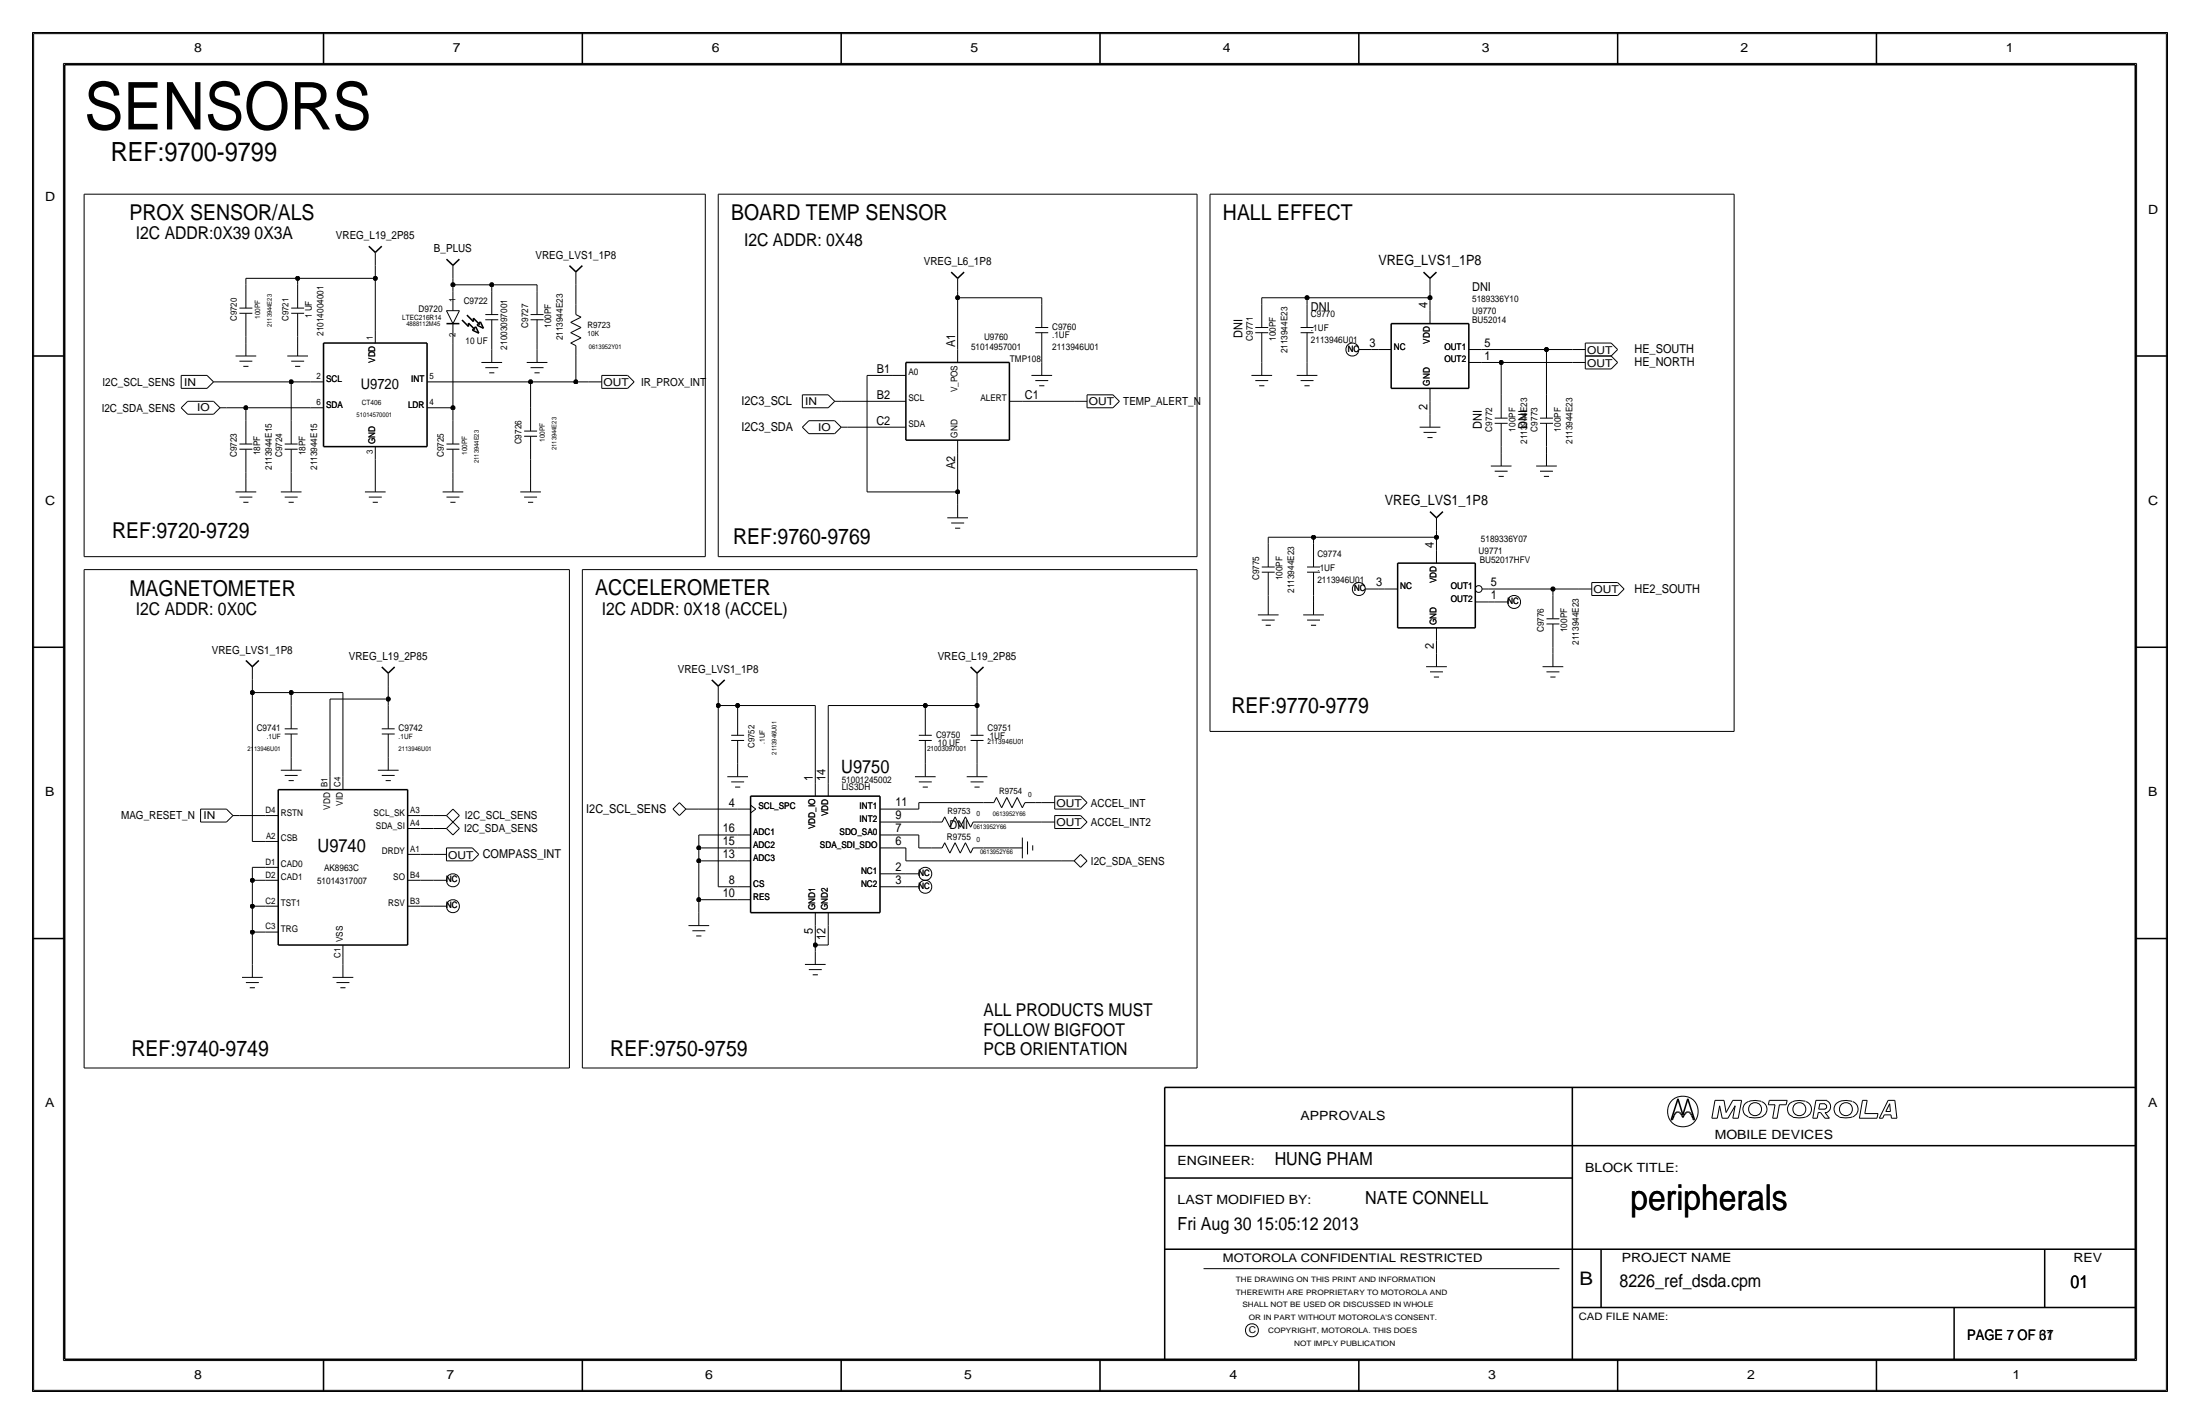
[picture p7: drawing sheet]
<svg xmlns="http://www.w3.org/2000/svg" width="432mm" height="279mm" viewBox="0 0 432 279" stroke-linecap="round" stroke-linejoin="round" font-family="sans-serif">
<g fill="none" stroke="#000" stroke-width=".3">
<path d="M6.3 6.3v266.7zM6.4 6.3h419zM12.7 12.7h406.4zM12.7 12.7v254zM63.5 6.3v6.4zM114.3 6.3v6.4zM165.1 6.3v6.4zM215.9 6.3v6.4zM266.7 6.3v6.4zM317.5 6.3v6.4zM368.3 6.3v6.4zM419.1 12.7v254z"/>
<path d="M425.4 6.3v266.7zM72.4 48.3l1.3 1.2zM73.7 49.5l1.2-1.2zM87.6 50.9l1.3 1.2zM88.9 52.1l1.3-1.2zM111.8 52.1l1.2 1.2zM113 53.3l1.3-1.2zM186.7 53.4l1.3 1.2zM188 54.6l1.2-1.2zM279.4 53.4l1.3 1.2zM280.7 54.6l1.2-1.2zM6.3 69.8h6.4z"/>
<path d="M63.5 67.3h20.3zM63.5 67.3v20.3zM83.8 67.3v20.3zM87.6 63.5h2.6zM90.7 62.8l1.2 1.3zM91.6 61.8l1.3 1.3zM91.9 63.4l1.3 1.3zM91.9 63.4v.7zM92.7 64.8l.7-.7zM92.7 64.8l1.3 .6zM92.9 62.4v.7zM92.9 62.4l1.3 1.3z"/>
<path d="M93.4 64.1l.6 1.3zM93.6 63.8l.7-.7zM93.6 63.8l1.3 .6zM94.3 63.1l.6 1.3zM177.8 71.1h20.3zM177.8 71.1v15.3zM198.1 71.1v15.3zM273 76.2h15.3zM273 63.5v12.7zM273 63.5h15.3zM288.3 63.5v12.7zM419.1 69.8h6.3z"/>
<path d="M63.5 87.6h20.3zM177.8 86.4h20.3zM274.3 110.5v12.7zM274.3 110.5h15.3zM280.7 100.4l1.2 1.2zM281.9 101.6l1.3-1.2zM289.6 110.5v12.7zM6.3 127h6.4zM48.3 129.6l1.2 1.2zM49.5 130.8l1.3-1.2zM74.9 130.9l1.3 1.2zM76.2 132.1l1.3-1.2z"/>
<path d="M139.7 133.4l1.3 1.2zM141 134.6l1.2-1.2zM190.5 130.9l1.3 1.2zM191.8 132.1l1.2-1.2zM274.3 123.2h15.3zM419.1 127h6.3zM54.6 154.9v30.5zM54.6 154.9h25.4zM80 154.9v30.5zM147.3 156.2h25.4zM147.3 156.2v22.9zM172.7 156.2v22.9z"/>
<path d="M147.3 179.1h25.4zM6.3 184.1h6.4zM54.6 185.4h25.4zM419.1 184.1h6.3zM228.6 213.4v53.3zM228.6 213.4h190.5zM308.6 213.4v53.3zM328 219.7h.2zM328.4 219.4l-.2 .3zM328.6 218.8l-.2 .6zM328.8 218.5l-.2 .3zM329 218.3l.2-.1z"/>
<path d="M329 218.3l-.2 .2zM329.2 218.2h.2zM329.3 215.6l-1.3 4.1zM329.3 215.6l1 3.1zM329.4 218.2l.2 .1zM329.6 218.3l.3 .2zM329.9 218.5l.2 .3zM330.1 218.8l.2 .5zM330.5 218.8l-.2 .5zM330.8 218.5l-.3 .3zM331 218.3l-.2 .2zM331 218.3l.2-.1z"/>
<path d="M331.2 218.2h.2zM331.3 215.6l1.3 4.1zM331.3 215.6l-1 3.1zM331.4 218.2l.2 .1zM331.6 218.3l.2 .2zM331.8 218.5l.2 .3zM332 218.8l.3 .6zM332.3 219.4l.1 .3zM332.4 219.7h.2zM228.6 231.1h80zM228.6 224.8h190.5zM228.6 245.1h190.5z"/>
<path d="M308.6 256.5h110.5zM314.2 245.1v11.4zM383.5 256.5v10.2zM401.3 245.1v11.4zM6.4 273h419zM12.7 266.7h406.4zM63.5 266.7v6.3zM114.3 266.7v6.3zM165.1 266.7v6.3zM215.9 266.7v6.3zM266.7 266.7v6.3zM317.5 266.7v6.3z"/>
<path d="M368.3 266.7v6.3z"/>
</g>
<g fill="none" stroke="#000" stroke-width=".2">
<path d="M6.6 6.6h418.6zM6.6 6.6v266.2zM12.4 12.4v254.6zM12.4 12.4h407zM419.4 12.4v254.6zM425.2 6.6v266.2zM16.5 38.1h121.9zM16.5 38.1v71.1zM138.4 38.1v71.1zM141 38.1v71.1zM141 38.1h93.9zM234.9 38.1v71.1z"/>
<path d="M237.5 38.1h102.9zM237.5 38.1v105.4zM340.4 38.1v105.4zM48.3 54.6h10.1zM48.3 54.6v1.3zM48.3 55.9v4.6zM58.4 54.6h15.3zM58.4 54.6v1.3zM58.4 55.9v4.6zM73.7 52.1v2.5zM73.7 54.6v10.2zM73.7 49.5v2.6z"/>
<path d="M88.9 54.6v1.3zM88.9 55.9v1.3zM88.9 52.1v2.5zM88.9 57.2v3.8zM88.9 55.9h7.6zM96.5 55.9h8.9zM96.5 55.9v1.3zM96.5 57.2v4.5zM105.4 55.9v1.3zM105.4 57.2v4.5zM113 55.9v3.8zM113 53.3v2.6z"/>
<path d="M113 59.7v2zM188 58.4h16.5zM188 57.1v1.3zM188 58.4v10.2zM188 54.6v2.6zM204.5 58.4v1.3zM204.5 59.7v4.6zM247.6 58.4v1.3zM247.6 59.7v4.6zM247.7 58.4h8.8zM256.5 58.4h24.2zM256.5 58.4v1.3z"/>
<path d="M256.5 59.7v4.6zM280.7 57.1v1.3zM280.7 58.4v2.6zM280.7 54.6v2.6zM35.6 73.7h5zM35.6 73.7v2.5zM35.6 76.2h5zM36.8 78.7l-1.2 1.3zM36.8 78.7h5.1zM40.6 73.7l1.3 1.2zM41.9 74.9h1.3zM41.9 78.7l1.3 1.3z"/>
<path d="M41.9 74.9l-1.3 1.3zM43.2 74.9h13.9zM46.2 69.8h4.1zM47 60.5h2.5zM47 70.9h2.5zM47 61.5h2.5zM47.8 71.9h1zM48.3 66v1.3zM48.3 61.5v4.5zM48.3 67.3v2.5zM56.4 69.8h4.1zM57.1 60.5h2.6z"/>
<path d="M57.1 70.9h2.6zM57.1 74.9v7.7zM57.1 61.5h2.6zM57.2 74.9h3.8zM57.9 71.9h1zM58.4 66v1.3zM58.4 61.5v4.5zM58.4 67.3v2.5zM61 74.9h2.5zM73.7 64.8v2.5zM83.8 74.9h2.6zM86.4 74.9h17.7z"/>
<path d="M87.6 61l1.3 2.5zM87.6 61h2.6zM88.9 67.3v12.7zM88.9 63.5v3.8zM90.2 61l-1.3 2.5zM94.5 71.1h4.1zM95.2 61.7h2.6zM95.3 62.7h2.5zM95.3 72.1h2.5zM96 73.2h1zM96.5 67.3v1.3zM96.5 62.7v4.6z"/>
<path d="M96.5 68.6v2.5zM103.4 71.1h4zM104.1 72.1h2.6zM104.1 61.7h2.6zM104.1 74.9h8.9zM104.1 74.9v5.1zM104.1 62.7h2.6zM104.9 73.2h1zM105.4 67.3v1.3zM105.4 68.6v2.5zM105.4 62.7v4.6zM112 65.3l2-1z"/>
<path d="M112 65.3l2 1zM112 63.2l2-1zM112 67.3l1 .5zM112 63.2l2 1.1zM112 67.3l2-1zM113 69.8v5.1zM113 67.8v2zM113 61.7l1 .5zM113 74.9h2.6zM115.6 74.9h2.5zM118.1 73.7h5.1zM118.1 76.2h5.1z"/>
<path d="M118.1 73.7v2.5zM123.2 73.7l1.3 1.2zM124.5 74.9l-1.3 1.3zM157.5 77.5h5.1zM157.5 77.5v2.5zM162.6 77.5l1.2 1.2zM163.8 78.7l-1.2 1.3zM163.8 78.7h1.3zM165.1 78.7h10.2zM170.2 73.7h5.1zM170.2 73.7v22.8zM175.3 78.7h2.5z"/>
<path d="M175.3 73.7h2.5zM188 68.6v2.5zM198.1 78.7h2.6zM200.7 78.7h10.1zM202.4 73.7h4.1zM203.2 65.3h2.5zM203.2 64.3h2.5zM203.2 74.7h2.5zM204 75.7h1zM204.5 69.8v1.3zM204.5 65.3v4.5zM204.5 71.1v2.6z"/>
<path d="M210.8 78.7h2.6zM213.4 77.5h5zM213.4 77.5v2.5zM218.4 77.5l1.3 1.2zM219.7 78.7l-1.3 1.3zM245.6 73.7h4.1zM246.4 74.7h2.5zM246.4 64.3h2.5zM246.4 65.3h2.5zM247.1 75.7h1.1zM247.6 69.8v1.3zM247.6 71.1v2.6z"/>
<path d="M247.6 65.3v4.5zM254.5 73.7h4.1zM255.3 65.3h2.5zM255.3 74.7h2.5zM255.3 64.3h2.5zM256 75.7h1zM256.5 69.8v1.3zM256.5 71.1v2.6zM256.5 65.3v4.5zM266.7 68.6h2.5zM269.2 68.6h1.3zM270.5 68.6h2.5z"/>
<path d="M280.7 78.7v2.6zM280.7 61v2.5zM280.7 76.2v2.5zM288.3 68.6h2.5zM288.3 71.1h2.5zM290.8 71.1h3.8zM290.8 68.6h12.7zM294.6 71.1h14zM294.6 71.1v6.4zM294.6 77.5v4.5zM303.5 68.6h5.1zM303.5 68.6v8.9z"/>
<path d="M303.5 77.5v4.5zM308.6 68.6h2.5zM308.6 71.1h2.5zM311.1 67.3h5.1zM311.1 69.8h5.1zM311.1 67.3v2.5zM311.1 72.4h5.1zM311.1 69.9v2.5zM316.2 67.3l1.3 1.3zM316.2 69.8l1.3 1.3zM317.5 68.6l-1.3 1.3zM317.5 71.1l-1.3 1.3z"/>
<path d="M35.6 80l1.2 1.3zM36.8 81.3h5.1zM43.2 80h1.3zM43.2 80l-1.3 1.3zM44.5 80h3.8zM46.2 96.5h4.1zM47 97.5h2.5zM47 87.1h2.5zM47 88.1h2.5zM47.8 98.6h1zM48.3 80h12.7zM48.3 80v2.5z"/>
<path d="M48.3 92.7v1.3zM48.3 94v2.5zM48.3 88.1v4.6zM48.3 82.6v4.5zM55.1 96.5h4.1zM55.9 88.1h2.5zM55.9 97.5h2.5zM55.9 87.1h2.5zM56.6 98.6h1.1zM57.1 92.7v1.3zM57.1 94v2.5zM57.1 88.1v4.6z"/>
<path d="M57.1 82.6v4.5zM61 80h2.5zM71.6 96.5h4.1zM72.4 97.5h2.5zM73.2 98.6h1zM73.7 90.2v3.8zM73.7 94v2.5zM73.7 87.6v2.6zM83.8 80h2.6zM86.4 80h2.5zM86.9 96.5h4zM87.6 88.1h2.6z"/>
<path d="M87.6 97.5h2.6zM87.6 87.1h2.6zM88.4 98.6h1zM88.9 80v2.5zM88.9 92.7v1.3zM88.9 94v2.5zM88.9 88.1v4.6zM88.9 82.6v4.5zM102.1 96.5h4.1zM102.9 97.5h2.5zM102.9 84.6h2.5zM102.9 85.6h2.5z"/>
<path d="M103.6 98.6h1zM104.1 90.2v3.8zM104.1 94v2.5zM104.1 85.6v4.6zM104.1 80v4.6zM157.5 83.8l1.2 1.3zM157.5 80h5.1zM158.7 85.1h5.1zM158.7 82.5h5.1zM158.7 82.5l-1.2 1.3zM163.8 82.5l1.3 1.3zM165.1 83.8h1.3z"/>
<path d="M165.1 83.8l-1.3 1.3zM166.4 83.8h8.9zM170.2 96.5h17.8zM175.3 83.8h2.5zM188 88.9v7.6zM188 96.5v2.6zM188 86.4v2.5zM188 99.1v2.5zM213.4 80h5zM278.6 83.8h4.1zM279.4 84.8h2.5zM280.2 85.9h1z"/>
<path d="M280.7 81.3v2.5zM292.6 91.4h4.1zM293.4 83.1h2.5zM293.4 92.5h2.5zM293.4 82h2.5zM294.1 93.5h1zM294.6 87.6v1.3zM294.6 88.9v2.5zM294.6 83.1v4.5zM301.5 91.4h4.1zM302.3 83.1h2.5zM302.3 82h2.5z"/>
<path d="M302.3 92.5h2.5zM303 93.5h1zM303.5 87.6v1.3zM303.5 83.1v4.5zM303.5 88.9v2.5zM16.5 109.2h121.9zM16.5 111.8h95.3zM16.5 111.8v97.7zM111.8 111.8v97.7zM114.3 111.8v97.7zM114.3 111.8h120.6zM141 109.2h93.9z"/>
<path d="M185.9 101.6h4.1zM186.7 102.6h2.5zM187.5 103.6h1zM234.9 111.8v97.7zM247.6 112.3h2.6zM247.7 111.3h2.5zM248.9 116.8v1.3zM248.9 105.4v1.3zM248.9 118.1v2.6zM248.9 112.3v4.5zM248.9 106.7v4.6zM248.9 105.4h8.9z"/>
<path d="M256.5 112.3h2.6zM256.5 111.3h2.6zM257.8 116.8v1.3zM257.8 105.4h24.1zM257.8 105.4v1.3zM257.8 118.1v2.6zM257.8 112.3v4.5zM257.8 106.7v4.6zM268 115.6h2.5zM270.5 115.6h1.3zM271.8 115.6h2.5zM281.9 104.1v1.3z"/>
<path d="M281.9 105.4v2.5zM281.9 101.6v2.5zM281.9 107.9v2.6zM289.6 118.1h2.5zM290.9 115.6h1.2zM292.1 115.6h12.7zM292.1 118.1h1.3zM293.4 118.1h2.5zM304.8 115.6v1.2zM304.8 116.8v4.6zM304.8 115.6h5.1zM309.9 115.6h2.5z"/>
<path d="M312.4 114.3h5.1zM312.4 116.8h5.1zM312.4 114.3v2.5zM317.5 114.3l1.3 1.3zM318.8 115.6l-1.3 1.2zM49.5 133.3v2.6zM49.5 135.9h7.6zM49.5 135.9v29.2zM49.5 130.8v2.5zM57.1 135.9h10.2zM57.1 135.9v2.5zM57.1 138.4v4.6z"/>
<path d="M64.8 137.2h11.4zM64.8 137.2v15.2zM67.3 135.9v16.5zM76.2 134.6v2.6zM76.2 137.2v1.2zM76.2 132.1v2.5zM76.2 138.4v4.6zM141 138.4h3.8zM141 137.2v1.2zM141 138.4v35.6zM141 134.6v2.6zM144.8 138.4v1.3z"/>
<path d="M144.8 139.7v4.6zM144.8 138.4h15.2zM160 138.4v15.3zM162.6 138.4h19zM162.6 138.4v15.3zM181.6 138.4h10.2zM181.6 138.4v1.3zM181.6 139.7v4.6zM191.8 134.6v3.8zM191.8 138.4v1.3zM191.8 139.7v4.6zM191.8 132.1v2.5z"/>
<path d="M246.9 120.7h4.1zM247.7 121.7h2.5zM248.4 122.7h1zM255.8 120.7h4zM256.5 121.7h2.6zM257.3 122.7h1zM279.9 130.8h4.1zM280.7 131.8h2.5zM281.4 132.8h1zM281.9 125.7v2.6zM281.9 128.3v2.5zM281.9 123.2v2.5z"/>
<path d="M302.8 130.8h4zM303.5 131.8h2.6zM303.5 121.4h2.6zM303.5 122.4h2.6zM304.3 132.8h1zM304.8 127v1.3zM304.8 128.3v2.5zM304.8 122.4v4.6zM39.4 158.8h5zM39.4 158.8v2.5zM44.4 158.8l1.3 1.2zM55.1 151.1h4.1z"/>
<path d="M55.9 143h2.5zM55.9 144h2.5zM55.9 152.1h2.5zM56.6 153.2h1.1zM57.1 144v4.6zM57.1 148.6v2.5zM64.8 152.4v2.5zM67.3 152.4v2.5zM74.2 151.1h4zM74.9 144h2.6zM74.9 143h2.6zM74.9 152.1h2.6z"/>
<path d="M75.7 153.2h1zM76.2 144v4.6zM76.2 148.6v2.5zM88.9 158.8l1.3 1.2zM132.1 158.8l1.2 1.2zM133.3 157.5l-1.2 1.2zM133.4 157.5l1.2 1.3zM134.6 158.8h2.6zM134.6 158.8l-1.2 1.2zM137.2 158.8h7.6zM142.7 152.4h4.1zM143.5 145.3h2.5z"/>
<path d="M143.5 144.3h2.5zM143.5 153.4h2.5zM144.3 154.4h1zM144.8 145.3v4.6zM144.8 149.9v2.5zM144.8 158.8h2.5zM147.3 158l1 .7zM147.3 159.5l1-.7zM160 153.7v2.5zM162.6 153.7v2.5zM172.7 158.8h2.6zM175.3 158.8h5z"/>
<path d="M179.6 152.4h4zM180.3 157.5v1.2zM180.3 157.5h12.7zM180.3 144.3h2.6zM180.3 153.4h2.6zM180.3 145.3h2.6zM181.1 154.4h1zM181.6 149.9v2.5zM181.6 145.3v4.6zM189.7 152.4h4.1zM190.5 145.3h2.5zM190.5 144.3h2.5z"/>
<path d="M190.5 153.4h2.5zM191.3 154.4h1zM191.8 145.3v4.6zM191.8 149.9v2.5zM193 157.5h2.1zM195.6 156.5l-.5 1zM195.6 156.5l1 2zM197.6 156.5l-1 2zM197.6 156.5l1 2zM199.6 156.5l-1 2zM199.6 156.5l1.1 2zM201.2 157.5l-.5 1z"/>
<path d="M201.2 157.5h2zM203.2 157.5h1.3zM204.5 157.5h2.5zM207 156.2h5.1zM207 158.8h5.1zM207 156.2v2.6zM212.1 156.2l1.3 1.3zM213.4 157.5l-1.3 1.2zM237.5 143.5h102.9zM39.4 161.3h5zM45.7 160h1.3zM45.7 160l-1.2 1.3z"/>
<path d="M47 160h5.1zM49.5 177.8v5.1zM49.5 172.7v5.1zM49.5 170.2v2.5zM49.5 170.2h2.6zM49.5 165.1h2.6zM49.5 177.8h2.6zM49.5 172.7h2.6zM52.1 165.1h2.5zM52.1 160h2.5zM52.1 170.2h2.5zM52.1 177.8h2.5z"/>
<path d="M52.1 172.7h2.5zM80 160h2.5zM80 162.6h2.5zM80 177.8h2.5zM80 172.7h2.5zM80 167.6h2.5zM82.5 160h2.6zM82.5 177.8h2.6zM82.5 162.6h2.6zM82.5 167.6h2.6zM82.5 172.7h2.6zM85.1 167.6h2.5z"/>
<path d="M85.1 172.7h2.5zM85.1 177.8h2.5zM85.1 162.6h2.5zM85.1 160h2.5zM87.6 166.4h5.1zM87.6 168.9h5.1zM87.6 166.4v2.5zM87.6 162.6l1.3 1.2zM87.6 162.6l1.3-1.3zM87.6 160l1.3 1.3zM87.6 160l1.3-1.2zM88.9 161.3l1.3 1.3z"/>
<path d="M90.2 162.6l-1.3 1.2zM90.2 160l-1.3 1.3zM92.7 166.4l1.3 1.2zM94 167.6l-1.3 1.3zM137.2 168.9v7.6zM137.2 176.5v2.6zM137.2 166.4v2.5zM137.2 163.8v2.6zM137.2 163.8h7.6zM137.2 179.1v2.5zM137.2 176.5h7.6zM137.2 168.9h7.6z"/>
<path d="M137.2 166.4h7.6zM141 174h3.8zM144.8 163.8h2.5zM144.8 166.4h2.5zM144.8 168.9h2.5zM144.8 176.5h2.5zM144.8 174h2.5zM160 179.1v2.5zM162.6 179.1v2.5zM172.7 161.3h2.6zM172.7 163.8h2.6zM172.7 166.4h2.6z"/>
<path d="M172.7 171.4h2.6zM172.7 174h2.6zM175.3 161.3h7.6zM175.3 163.8h5zM175.3 171.4h2.5zM175.3 174h2.5zM175.3 166.4h2.5zM177.8 166.4v2.5zM177.8 168.9h30.5zM177.8 174h2.5zM177.8 171.4h2.5zM180.3 163.8v2.6z"/>
<path d="M180.3 166.4h2.6zM182.9 166.4h2zM182.9 161.3h2zM185.4 165.4l-.5 1zM185.4 160.3l-.5 1zM185.4 165.4l1 2zM185.4 160.3l1 2zM187.5 165.4l-1.1 2zM187.5 165.4l1 2zM187.5 160.3l-1.1 2zM187.5 160.3l1 2zM189.5 165.4l-1 2z"/>
<path d="M189.5 160.3l-1 2zM189.5 165.4l1 2zM189.5 160.3l1 2zM191 166.4l-.5 1zM191 161.3l-.5 1zM191 166.4h2zM191 161.3h2zM193 166.4h5.1zM193 161.3h11.5zM198.1 166.4h2.6zM200.7 164.3v4.1zM201.7 165.1v2.5z"/>
<path d="M202.7 165.9v1zM204.5 161.3h2.5zM207 160h5.1zM207 162.6h5.1zM207 160v2.6zM208.3 168.9h2.5zM210.8 168.9l1.3 1.3zM210.8 168.9l1.3-1.3zM212.1 160l1.3 1.3zM212.1 167.6l1.3 1.3zM213.4 161.3l-1.3 1.3zM213.4 168.9l-1.3 1.3z"/>
<path d="M47.5 191.8h4.1zM48.3 192.8h2.5zM49 193.8h1zM49.5 182.9v6.3zM49.5 189.2v2.6zM49.5 182.9h2.6zM52.1 182.9h2.5zM65.3 191.8h4zM66 192.8h2.6zM66.8 193.8h1zM67.3 188v1.2zM67.3 185.4v2.6z"/>
<path d="M67.3 189.2v2.6zM135.1 181.6h4.1zM135.9 182.6h2.5zM136.7 183.6h1zM158 189.2h4.1zM158.8 190.2h2.5zM159.5 191.3h1zM160 185.4h2.6zM160 181.6v3.8zM160 185.4v1.3zM160 186.7v2.5zM162.6 181.6v3.8z"/>
<path d="M16.5 209.5h95.3zM114.3 209.5h120.6zM336 219.4h1.1zM336.6 215.9h1.8zM336.6 215.9l-.6 3.5zM337.5 217l-.4 2.4zM337.5 217l.5 2.4zM338 219.4h1.1zM338.4 215.9l.4 2.4zM340.1 219.4h1.1zM340.1 215.9h1.7zM340.1 215.9l-1.3 2.4z"/>
<path d="M340.6 217l-1.5 2.4zM340.6 217l-.5 2.4zM341.8 215.9l-.6 3.5zM343.1 216.2a1.6 1.6 0 0 0-1 1.5 1.6 1.6 0 0 0 1.1 1.5M345.7 216.1h-.2a4 4 0 0 0-2.3 .1M345.7 216.2a1.59 1.59 0 0 1 1.1 1.5 1.59 1.59 0 0 1-1.1 1.5l-1.4 .1-1.1-.1M347.1 216.8h1.3zM347.3 215.9l-.2 .9zM347.3 215.9h3.5zM347.9 219.4h.9zM348.4 216.8l-.5 2.6zM349.2 216.8l-.4 2.6z"/>
<path d="M349.2 216.8h1.4zM350.8 215.9l-.2 .9zM354.4 216.1a3.1 3.1 0 0 0-3.3 .7 1.62 1.62 0 0 0 .8 2.4M354.4 219.2l-1.4 .1-1.1-.1M354.5 216.2a1.59 1.59 0 0 1 1 1.5 1.59 1.59 0 0 1-1 1.5M355.8 219.4h.9zM356.4 215.9l-.6 3.5zM356.4 215.9h2.2zM356.9 218.3l-.2 1.1zM356.9 218.3h.4zM357 217.6h1.2zM357.2 216.6l-.2 1z"/>
<path d="M357.2 216.6h1zM357.3 218.3l.9 1.1zM358.1 216.7a.5 .5 0 0 1 .4 .4 .5 .5 0 0 1-.4 .5M358.2 219.4h.9zM358.2 218.3l.9 1.1zM358.2 218.3h.4zM358.5 216a1.24 1.24 0 0 1 .8 1.1 1.24 1.24 0 0 1-.8 1.2M363.5 216.1a3.1 3.1 0 0 0-3.3 .7 1.62 1.62 0 0 0 .8 2.4M363.6 219.2l-1.4 .1-1.2-.1M363.6 216.2a1.59 1.59 0 0 1 1.1 1.5 1.59 1.59 0 0 1-1.1 1.5M364.9 219.4h3.5zM365.6 215.9h.9z"/>
<path d="M365.6 215.9l-.7 3.5zM366 218.5h2.6zM366.5 215.9l-.5 2.6zM368.6 218.5l-.2 .9zM368.9 219.4h.6zM369.8 218.7h1.3zM369.8 218.7l-.3 .7zM370.1 218.1h.9zM370.6 215.9l-1.7 3.5zM370.6 215.9h1.3zM370.9 216.6l-.8 1.5zM370.9 216.6l.1 1.5z"/>
<path d="M371.1 218.7l.1 .7zM371.2 219.4h1.1zM371.9 215.9l.4 3.5zM236.2 248.9h69.9zM6.6 272.8h418.6zM12.4 267h407z"/>
<circle cx="265.4" cy="68.6" r="1.28"/>
<circle cx="266.7" cy="115.6" r="1.28"/>
<circle cx="290.2" cy="115.6" r=".67"/>
<circle cx="297.2" cy="118.1" r="1.28"/>
<circle cx="88.9" cy="172.7" r="1.28"/>
<circle cx="88.9" cy="177.8" r="1.28"/>
<circle cx="181.6" cy="171.5" r="1.28"/>
<circle cx="181.6" cy="174" r="1.28"/>
<circle cx="330.3" cy="218.1" r="3"/>
<circle cx="344.5" cy="217.6" r="1.28"/>
<circle cx="353.2" cy="217.6" r="1.28"/>
<circle cx="362.3" cy="217.6" r="1.28"/>
<circle cx="245.7" cy="261" r="1.28"/>
</g>
<g fill="#000" stroke="#000" stroke-width=".2">
<circle cx="58.4" cy="54.6" r=".41"/>
<circle cx="73.7" cy="54.6" r=".41"/>
<circle cx="88.9" cy="55.9" r=".41"/>
<circle cx="96.5" cy="55.9" r=".41"/>
<circle cx="188" cy="58.4" r=".41"/>
<circle cx="256.5" cy="58.4" r=".41"/>
<circle cx="280.7" cy="58.4" r=".41"/>
<circle cx="57.1" cy="74.9" r=".41"/>
<circle cx="104.1" cy="74.9" r=".41"/>
<circle cx="113" cy="74.9" r=".41"/>
<circle cx="294.6" cy="71.1" r=".41"/>
<circle cx="303.5" cy="68.6" r=".41"/>
<circle cx="48.3" cy="80" r=".41"/>
<circle cx="88.9" cy="80" r=".41"/>
<circle cx="188" cy="96.5" r=".41"/>
<circle cx="257.8" cy="105.4" r=".41"/>
<circle cx="281.9" cy="105.4" r=".41"/>
<circle cx="304.8" cy="115.6" r=".41"/>
<circle cx="49.5" cy="135.9" r=".41"/>
<circle cx="57.1" cy="135.9" r=".41"/>
<circle cx="76.2" cy="137.2" r=".41"/>
<circle cx="141" cy="138.4" r=".41"/>
<circle cx="144.8" cy="138.4" r=".41"/>
<circle cx="181.6" cy="138.4" r=".41"/>
<circle cx="191.8" cy="138.4" r=".41"/>
<circle cx="49.5" cy="172.7" r=".41"/>
<circle cx="49.5" cy="177.8" r=".41"/>
<circle cx="137.2" cy="168.9" r=".41"/>
<circle cx="137.2" cy="166.4" r=".41"/>
<circle cx="137.2" cy="176.5" r=".41"/>
<circle cx="49.5" cy="182.9" r=".41"/>
<circle cx="160" cy="185.4" r=".41"/>
</g>
<text font-size="12.9" x="16.5" y="25.4">SENSORS</text>
<text font-size="7" x="320" y="237.5">peripherals</text>
<text font-size="5.2" x="21.7" y="31.5">REF:9700-9799</text>
<g font-size="4.3">
<text x="25.4" y="43.2">PROX SENSOR/ALS</text>
<text x="143.5" y="43.2">BOARD TEMP SENSOR</text>
<text x="240" y="43.2">HALL EFFECT</text>
<text x="22" y="105.6">REF:9720-9729</text>
<text x="143.9" y="106.8">REF:9760-9769</text>
<text x="25.4" y="116.8">MAGNETOMETER</text>
<text x="116.8" y="116.8">ACCELEROMETER</text>
<text x="241.7" y="139.9">REF:9770-9779</text>
<text x="25.8" y="207.2">REF:9740-9749</text>
<text x="119.8" y="207.2">REF:9750-9759</text>
</g>
<text font-size="3.7" x="310" y="252.1">B</text>
<g font-size="3.6">
<text x="165.1" y="151.7">U9750</text>
<text x="62.3" y="167.1">U9740</text>
</g>
<g font-size="3.5">
<text x="26.7" y="47">I2C ADDR:0X39 0X3A</text>
<text x="146" y="48.3">I2C ADDR: 0X48</text>
<text x="26.7" y="120.7">I2C ADDR: 0X0C</text>
<text x="118.1" y="120.7">I2C ADDR: 0X18 (ACCEL)</text>
<text x="193" y="203.2">FOLLOW BIGFOOT</text>
<text x="193" y="199.4">ALL PRODUCTS MUST</text>
<text x="193" y="207">PCB ORIENTATION</text>
<text x="250.2" y="228.6">HUNG PHAM</text>
<text x="268" y="236.2">NATE CONNELL</text>
<text x="231.1" y="241.3">Fri Aug 30 15:05:12 2013</text>
<text x="317.9" y="252.6">8226_ref_dsda.cpm</text>
<text x="406.4" y="252.7">01</text>
</g>
<g font-size="2.9">
<text x="70.8" y="76.3">U9720</text>
<text x="386.1" y="262.9">PAGE 7 OF 37</text>
<text x="386.1" y="262.9">PAGE 7 OF 61</text>
</g>
<g font-size="2.8">
<text x="270.5" y="52.1">VREG_LVS1_1P8</text>
<text x="271.8" y="99.1">VREG_LVS1_1P8</text>
</g>
<g font-size="2.5">
<text x="38.1" y="10.2">8</text>
<text x="88.9" y="10.2">7</text>
<text x="139.7" y="10.2">6</text>
<text x="190.5" y="10.2">5</text>
<text x="240" y="10.2">4</text>
<text x="290.8" y="10.2">3</text>
<text x="341.6" y="10.2">2</text>
<text x="393.7" y="10.2">1</text>
<text x="8.9" y="39.4">D</text>
<text x="421.6" y="41.9">D</text>
<text x="8.9" y="99.1">C</text>
<text x="421.6" y="99.1">C</text>
<text x="8.9" y="156.2">B</text>
<text x="421.6" y="156.2">B</text>
<text x="8.9" y="217.2">A</text>
<text x="255.3" y="219.7">APPROVALS</text>
<text x="421.6" y="217.2">A</text>
<text x="336.5" y="223.5">MOBILE DEVICES</text>
<text x="231.1" y="228.6">ENGINEER:</text>
<text x="311.1" y="229.9">BLOCK TITLE:</text>
<text x="231.1" y="236.2">LAST MODIFIED BY:</text>
<text x="318.3" y="247.5">PROJECT NAME</text>
<text x="407" y="247.6">REV</text>
<text x="38.1" y="270.5">8</text>
<text x="87.6" y="270.5">7</text>
<text x="138.4" y="270.5">6</text>
<text x="189.2" y="270.5">5</text>
<text x="241.3" y="270.5">4</text>
<text x="292.1" y="270.5">3</text>
<text x="342.9" y="270.5">2</text>
<text x="395" y="270.5">1</text>
</g>
<g font-size="2.4">
<text x="289" y="57.2">DNI</text>
<text x="257.3" y="61">DNI</text>
<text x="280.2" y="60.5" transform="rotate(-90 280.2 60.5)">4</text>
<text x="187.5" y="68.1" transform="rotate(-90 187.5 68.1)">A1</text>
<text x="243.8" y="66.4" transform="rotate(-90 243.8 66.4)">DNI</text>
<text x="268.8" y="68.1">3</text>
<text x="291.3" y="70.6">1</text>
<text x="291.3" y="68.1">5</text>
<text x="320.8" y="71.9">HE_NORTH</text>
<text x="320.8" y="69.3">HE_SOUTH</text>
<text x="172.1" y="73.2">B1</text>
<text x="145.5" y="79.5">I2C3_SCL</text>
<text x="172" y="83.3">C2</text>
<text x="172.1" y="78.2">B2</text>
<text x="201.2" y="78.2">C1</text>
<text x="280.2" y="80.4" transform="rotate(-90 280.2 80.4)">2</text>
<text x="145.5" y="84.6">I2C3_SDA</text>
<text x="290.8" y="84.1" transform="rotate(-90 290.8 84.1)">DNI</text>
<text x="299.7" y="84.1" transform="rotate(-90 299.7 84.1)">DNI</text>
<text x="187.5" y="92" transform="rotate(-90 187.5 92)">A2</text>
<text x="281.4" y="107.4" transform="rotate(-90 281.4 107.4)">4</text>
<text x="270.1" y="115.1">3</text>
<text x="292.6" y="117.6">1</text>
<text x="292.6" y="115.1">5</text>
<text x="320.8" y="116.3">HE2_SOUTH</text>
<text x="281.4" y="127.4" transform="rotate(-90 281.4 127.4)">2</text>
<text x="159.5" y="153.2" transform="rotate(-90 159.5 153.2)">1</text>
<text x="162.1" y="153.2" transform="rotate(-90 162.1 153.2)">14</text>
<text x="115.1" y="159.5">I2C_SCL_SENS</text>
<text x="143.1" y="158.2">4</text>
<text x="175.8" y="160.8">9</text>
<text x="175.8" y="158.2">11</text>
<text x="141.9" y="165.9">15</text>
<text x="141.9" y="163.3">16</text>
<text x="175.8" y="163.3">7</text>
<text x="175.8" y="165.9">6</text>
<text x="186.4" y="162.6">DNI</text>
<text x="94.7" y="168.4">COMPASS_INT</text>
<text x="141.9" y="168.4">13</text>
<text x="143.1" y="173.5">8</text>
<text x="175.8" y="173.5">3</text>
<text x="175.8" y="170.9">2</text>
<text x="141.9" y="176">10</text>
<text x="159.5" y="183.3" transform="rotate(-90 159.5 183.3)">5</text>
<text x="162.1" y="184.5" transform="rotate(-90 162.1 184.5)">12</text>
</g>
<text font-size="2.3" x="240" y="247.6">MOTOROLA CONFIDENTIAL RESTRICTED</text>
<g font-size="2.2">
<text x="65.9" y="47">VREG_L19_2P85</text>
<text x="85.2" y="49.5">B_PLUS</text>
<text x="105.1" y="50.8">VREG_LVS1_1P8</text>
<text x="181.3" y="52.1">VREG_L6_1P8</text>
<text x="20.1" y="75.7">I2C_SCL_SENS</text>
<text x="125.8" y="75.7">IR_PROX_INT</text>
<text x="20" y="80.8">I2C_SDA_SENS</text>
<text x="220.5" y="79.5">TEMP_ALERT_N</text>
<text x="41.6" y="128.3">VREG_LVS1_1P8</text>
<text x="68.5" y="129.5">VREG_L19_2P85</text>
<text x="184" y="129.5">VREG_L19_2P85</text>
<text x="133" y="132.1">VREG_LVS1_1P8</text>
<text x="23.8" y="160.8">MAG_RESET_N</text>
<text x="91.2" y="160.8">I2C_SCL_SENS</text>
<text x="214.1" y="158.2">ACCEL_INT</text>
<text x="91.1" y="163.3">I2C_SDA_SENS</text>
<text x="214.1" y="162.1">ACCEL_INT2</text>
<text x="214.1" y="169.7">I2C_SDA_SENS</text>
</g>
<g font-size="2.1">
<text x="311.5" y="69.4">OUT</text>
<text x="311.5" y="71.9">OUT</text>
<text x="36.1" y="75.6">IN</text>
<text x="118.5" y="75.7">OUT</text>
<text x="38.7" y="80.7">IO</text>
<text x="158" y="79.5">IN</text>
<text x="213.7" y="79.6">OUT</text>
<text x="160.6" y="84.5">IO</text>
<text x="312.8" y="116.4">OUT</text>
<text x="39.9" y="160.7">IN</text>
<text x="207.4" y="158.3">OUT</text>
<text x="207.4" y="162.1">OUT</text>
<text x="88" y="168.5">OUT</text>
</g>
<text font-size="2" x="309.9" y="259.1">CAD FILE NAME:</text>
<g font-size="1.8">
<text x="91" y="59.7">C9722</text>
<text x="288.9" y="59.3">5189336Y10</text>
<text x="61.2" y="62.4" transform="rotate(-90 61.2 62.4)">1 UF</text>
<text x="63.5" y="65.9" transform="rotate(-90 63.5 65.9)">21014004001</text>
<text x="82.1" y="61.3">D9720</text>
<text x="103.6" y="64.3" transform="rotate(-90 103.6 64.3)">C9727</text>
<text x="108.2" y="64.3" transform="rotate(-90 108.2 64.3)">100PF</text>
<text x="206.5" y="64.8">C9760</text>
<text x="257.3" y="65">.1UF</text>
<text x="257.3" y="62.2">C9770</text>
<text x="289" y="61.6">U9770</text>
<text x="289" y="63.4">BU52014</text>
<text x="73.7" y="71.2" transform="rotate(-90 73.7 71.2)">VDD</text>
<text x="91.4" y="67.6">10 UF</text>
<text x="99.6" y="68.6" transform="rotate(-90 99.6 68.6)">21003097001</text>
<text x="110.5" y="66.8" transform="rotate(-90 110.5 66.8)">2113944E23</text>
<text x="190.6" y="68.6">51014957001</text>
<text x="193.1" y="66.8">U9760</text>
<text x="198.2" y="71.1">TMP108</text>
<text x="206.5" y="68.6">2113946U01</text>
<text x="206.5" y="66.3">.1UF</text>
<text x="245.9" y="66.9" transform="rotate(-90 245.9 66.9)">C9771</text>
<text x="250.4" y="66.9" transform="rotate(-90 250.4 66.9)">100PF</text>
<text x="252.7" y="69.3" transform="rotate(-90 252.7 69.3)">2113944E23</text>
<text x="257.3" y="67.3">2113946U01</text>
<text x="273.6" y="68.6">NC</text>
<text x="280.7" y="67.4" transform="rotate(-90 280.7 67.4)">VDD</text>
<text x="283.5" y="71.1">OUT2</text>
<text x="283.5" y="68.6">OUT1</text>
<text x="64" y="74.9">SCL</text>
<text x="80.7" y="74.9">INT</text>
<text x="178.3" y="73.7">A0</text>
<text x="188" y="77" transform="rotate(-90 188 77)">V_POS</text>
<text x="280.7" y="75.7" transform="rotate(-90 280.7 75.7)">GND</text>
<text x="64" y="80">SDA</text>
<text x="80.1" y="80">LDR</text>
<text x="178.3" y="83.8">SDA</text>
<text x="178.3" y="78.7">SCL</text>
<text x="192.4" y="78.7">ALERT</text>
<text x="46.5" y="89.7" transform="rotate(-90 46.5 89.7)">C9723</text>
<text x="51.1" y="89.3" transform="rotate(-90 51.1 89.3)">18PF</text>
<text x="55.4" y="89.7" transform="rotate(-90 55.4 89.7)">C9724</text>
<text x="59.9" y="89.3" transform="rotate(-90 59.9 89.3)">18PF</text>
<text x="73.7" y="87.1" transform="rotate(-90 73.7 87.1)">GND</text>
<text x="87.1" y="89.7" transform="rotate(-90 87.1 89.7)">C9725</text>
<text x="102.4" y="87.2" transform="rotate(-90 102.4 87.2)">C9726</text>
<text x="188" y="85.9" transform="rotate(-90 188 85.9)">GND</text>
<text x="292.9" y="84.7" transform="rotate(-90 292.9 84.7)">C9772</text>
<text x="297.4" y="84.7" transform="rotate(-90 297.4 84.7)">100PF</text>
<text x="299.7" y="87.1" transform="rotate(-90 299.7 87.1)">2113944E23</text>
<text x="301.8" y="84.7" transform="rotate(-90 301.8 84.7)">C9773</text>
<text x="306.3" y="84.7" transform="rotate(-90 306.3 84.7)">100PF</text>
<text x="308.6" y="87.1" transform="rotate(-90 308.6 87.1)">2113944E23</text>
<text x="53.3" y="92.2" transform="rotate(-90 53.3 92.2)">2113944E15</text>
<text x="62.2" y="92.2" transform="rotate(-90 62.2 92.2)">2113944E15</text>
<text x="290.7" y="106.3">5189336Y07</text>
<text x="247.1" y="113.9" transform="rotate(-90 247.1 113.9)">C9775</text>
<text x="251.7" y="113.9" transform="rotate(-90 251.7 113.9)">100PF</text>
<text x="258.6" y="109.2">C9774</text>
<text x="258.6" y="112">.1UF</text>
<text x="290.2" y="108.6">U9771</text>
<text x="290.4" y="110.4">BU52017HFV</text>
<text x="254" y="116.3" transform="rotate(-90 254 116.3)">2113944E23</text>
<text x="258.6" y="114.3">2113946U01</text>
<text x="274.8" y="115.6">NC</text>
<text x="281.9" y="114.4" transform="rotate(-90 281.9 114.4)">VDD</text>
<text x="284.8" y="115.6">OUT1</text>
<text x="284.8" y="118.1">OUT2</text>
<text x="281.9" y="122.7" transform="rotate(-90 281.9 122.7)">GND</text>
<text x="303" y="124" transform="rotate(-90 303 124)">C9776</text>
<text x="307.6" y="124" transform="rotate(-90 307.6 124)">100PF</text>
<text x="309.9" y="126.5" transform="rotate(-90 309.9 126.5)">2113944E23</text>
<text x="50.4" y="143.5">C9741</text>
<text x="78.2" y="143.5">C9742</text>
<text x="193.8" y="143.5">C9751</text>
<text x="183.7" y="144.8">C9750</text>
<text x="184.1" y="146.3">10 UF</text>
<text x="193.8" y="145">.1UF</text>
<text x="165.2" y="154.9">LIS3DH</text>
<text x="165.2" y="153.7">51001245002</text>
<text x="55.1" y="160">RSTN</text>
<text x="64.8" y="158.8" transform="rotate(-90 64.8 158.8)">VDD</text>
<text x="67.3" y="158.1" transform="rotate(-90 67.3 158.1)">VID</text>
<text x="73.3" y="160">SCL_SK</text>
<text x="148.8" y="158.8">SCL_SPC</text>
<text x="162.6" y="160.1" transform="rotate(-90 162.6 160.1)">VDD</text>
<text x="168.7" y="158.7">INT1</text>
<text x="168.7" y="161.3">INT2</text>
<text x="55.1" y="165.1">CSB</text>
<text x="73.8" y="162.6">SDA_SI</text>
<text x="74.9" y="167.6">DRDY</text>
<text x="147.8" y="166.4">ADC2</text>
<text x="147.8" y="163.8">ADC1</text>
<text x="160" y="162.7" transform="rotate(-90 160 162.7)">VDD_IO</text>
<text x="160.9" y="166.4">SDA_SDI_SDO</text>
<text x="164.8" y="163.8">SDO_SA0</text>
<text x="185.8" y="164.7">R9755</text>
<text x="55.1" y="172.7">CAD1</text>
<text x="55.1" y="170.2">CAD0</text>
<text x="62.2" y="173.5">51014317007</text>
<text x="63.6" y="170.9">AK8963C</text>
<text x="77.2" y="172.7">SO</text>
<text x="147.8" y="173.9">CS</text>
<text x="147.8" y="168.9">ADC3</text>
<text x="169" y="174">NC2</text>
<text x="169" y="171.4">NC1</text>
<text x="55.1" y="177.8">TST1</text>
<text x="76.2" y="177.8">RSV</text>
<text x="147.8" y="176.5">RES</text>
<text x="160" y="178.6" transform="rotate(-90 160 178.6)">GND1</text>
<text x="162.5" y="178.6" transform="rotate(-90 162.5 178.6)">GND2</text>
<text x="55.1" y="182.9">TRG</text>
<text x="67.3" y="184.9" transform="rotate(-90 67.3 184.9)">VSS</text>
<text x="245.1" y="261.6">C</text>
</g>
<g font-size="1.7">
<text x="89.4" y="59.2" transform="rotate(-90 89.4 59.2)">1</text>
<text x="46.5" y="63" transform="rotate(-90 46.5 63)">C9720</text>
<text x="56.6" y="63" transform="rotate(-90 56.6 63)">C9721</text>
<text x="115.3" y="64.4">R9723</text>
<text x="73.2" y="66.8" transform="rotate(-90 73.2 66.8)">1</text>
<text x="89.4" y="66.1" transform="rotate(-90 89.4 66.1)">2</text>
<text x="264.5" y="69">NC</text>
<text x="62.1" y="74.4">2</text>
<text x="84.3" y="74.4">5</text>
<text x="62.1" y="79.5">6</text>
<text x="84.3" y="79.5">4</text>
<text x="73.2" y="89" transform="rotate(-90 73.2 89)">3</text>
<text x="265.8" y="116">NC</text>
<text x="295.9" y="118.5">NC</text>
<text x="148.1" y="146.8" transform="rotate(-90 148.1 146.8)">C9752</text>
<text x="64.3" y="154.4" transform="rotate(-90 64.3 154.4)">B1</text>
<text x="66.8" y="154.4" transform="rotate(-90 66.8 154.4)">C4</text>
<text x="196.1" y="155.9">R9754</text>
<text x="52.1" y="159.5">D4</text>
<text x="80.5" y="159.5">A3</text>
<text x="185.9" y="159.7">R9753</text>
<text x="52.2" y="164.6">A2</text>
<text x="80.5" y="162.1">A4</text>
<text x="80.5" y="167.1">A1</text>
<text x="52.1" y="172.2">D2</text>
<text x="52.1" y="169.7">D1</text>
<text x="80.5" y="172.2">B4</text>
<text x="87.6" y="173.1">NC</text>
<text x="180.3" y="171.9">NC</text>
<text x="52.1" y="177.3">C2</text>
<text x="80.5" y="177.3">B3</text>
<text x="87.6" y="178.2">NC</text>
<text x="180.3" y="174.4">NC</text>
<text x="52.1" y="182.4">C3</text>
<text x="66.8" y="187.9" transform="rotate(-90 66.8 187.9)">C1</text>
</g>
<g font-size="1.5">
<text x="242.6" y="251.5">THE DRAWING ON THIS PRINT AND INFORMATION</text>
<text x="242.6" y="254">THEREWITH ARE PROPRIETARY TO MOTOROLA AND</text>
<text x="243.8" y="256.5">SHALL NOT BE USED OR DISCUSSED IN WHOLE</text>
<text x="245.1" y="259.1">OR IN PART WITHOUT MOTOROLA'S CONSENT.</text>
<text x="248.9" y="261.6">COPYRIGHT, MOTOROLA. THIS DOES</text>
<text x="254" y="264.2">NOT IMPLY PUBLICATION</text>
</g>
<g font-size="1.4">
<text x="51.1" y="62.6" transform="rotate(-90 51.1 62.6)">100PF</text>
<text x="78.9" y="62.7">LTEC216R14</text>
<text x="115.3" y="65.9">10K</text>
<text x="71" y="79.4">CT406</text>
<text x="91.7" y="89.3" transform="rotate(-90 91.7 89.3)">100PF</text>
<text x="106.9" y="86.7" transform="rotate(-90 106.9 86.7)">100PF</text>
<text x="52.4" y="145">.1UF</text>
<text x="78.2" y="145">.1UF</text>
<text x="150.1" y="145.9" transform="rotate(-90 150.1 145.9)">.1UF</text>
<text x="181.9" y="147.3">21003097001</text>
<text x="193.8" y="146">2113946U01</text>
<text x="191.7" y="160.1">0</text>
<text x="201.8" y="156.3">0</text>
<text x="191.7" y="165.2">0</text>
</g>
<g font-size="1.3">
<text x="53.3" y="64.2" transform="rotate(-90 53.3 64.2)">2113944E23</text>
<text x="79.8" y="64">4888112M45</text>
<text x="115.6" y="68.4">0613952Y01</text>
<text x="70" y="81.9">51014570001</text>
<text x="109.2" y="88.3" transform="rotate(-90 109.2 88.3)">2113944E23</text>
<text x="94" y="90.9" transform="rotate(-90 94 90.9)">2113944E23</text>
<text x="48.6" y="147.3">2113946U01</text>
<text x="78.2" y="147.3">2113946U01</text>
<text x="152.4" y="148" transform="rotate(-90 152.4 148)">2113946U01</text>
<text x="194.9" y="160">0613952Y66</text>
<text x="191.1" y="162.6">0613952Y66</text>
<text x="192.3" y="167.6">0613952Y66</text>
</g>
</svg>
